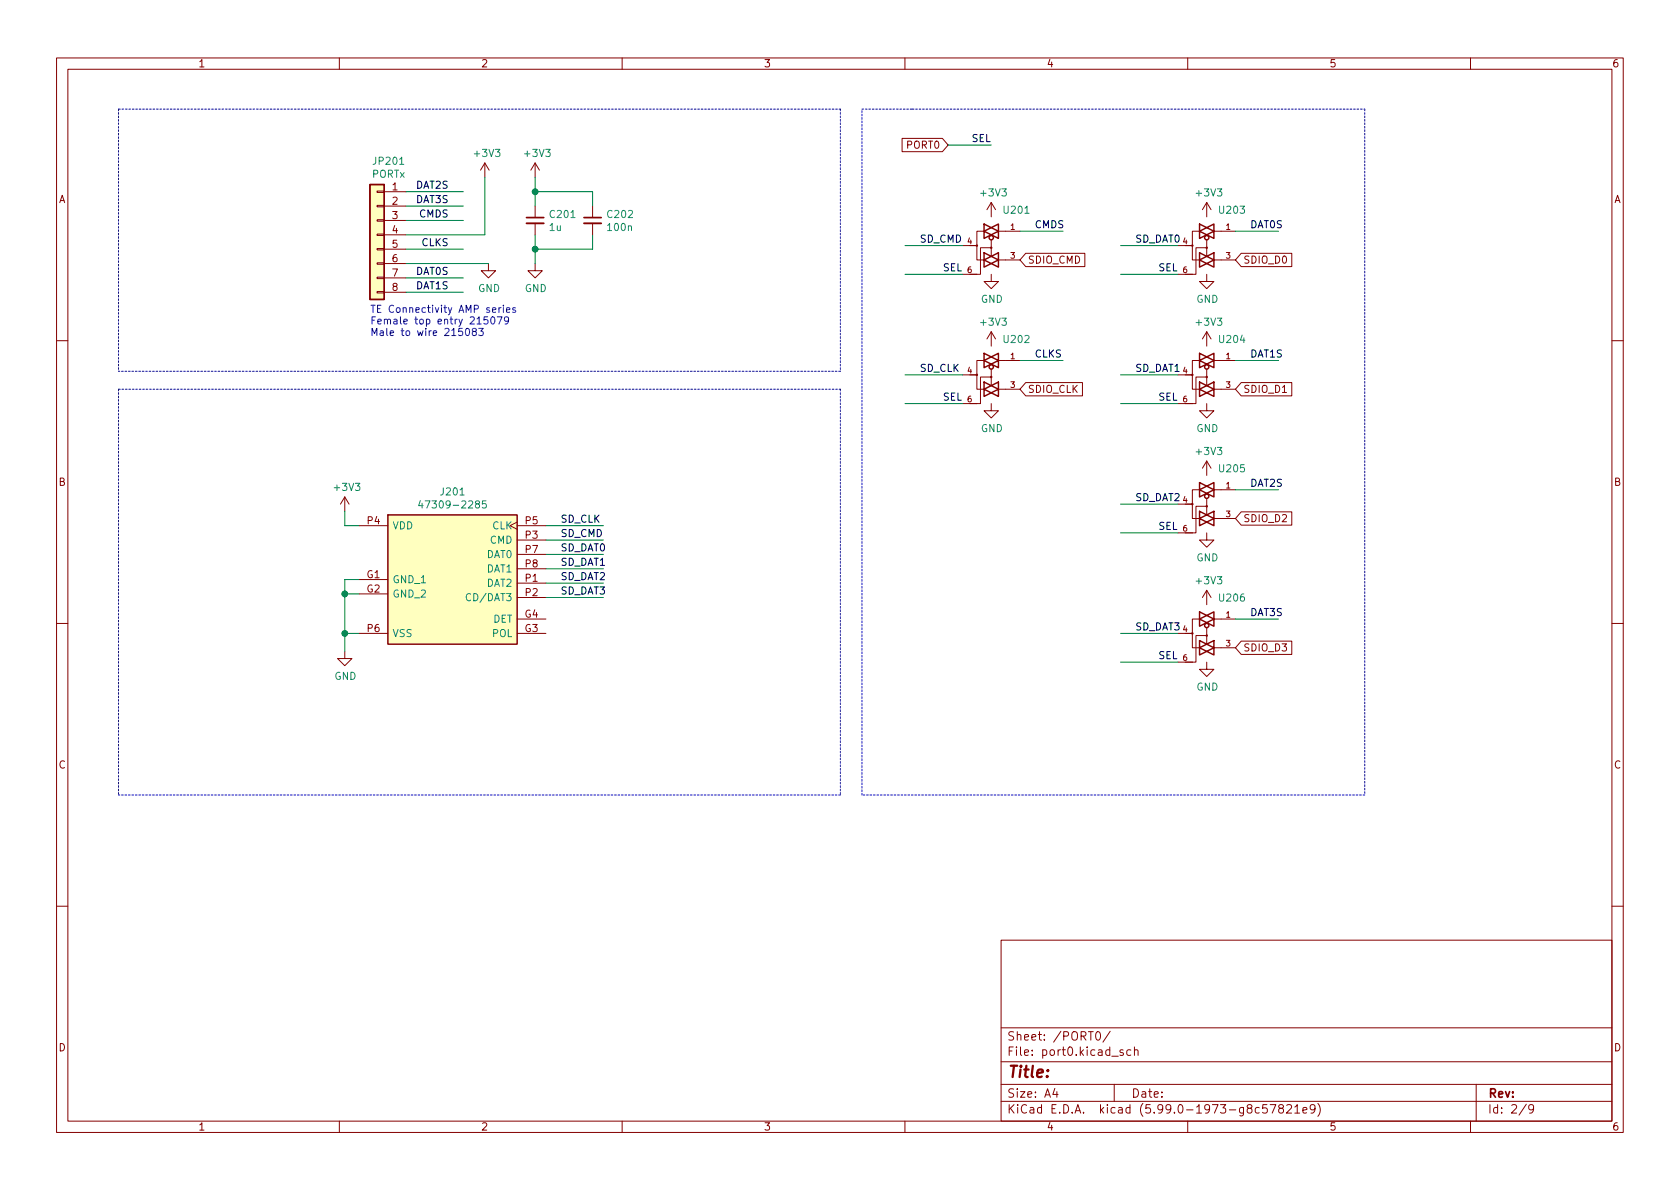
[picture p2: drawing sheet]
<svg xmlns="http://www.w3.org/2000/svg" width="297mm" height="210mm" viewBox="0 0 297 210" stroke-linecap="round" stroke-linejoin="round" font-family="sans-serif">
<g fill="none" stroke="#840000" stroke-width=".18">
<path d="M10 10.2h277v190.1h-277zM12 12.2h273v186.1h-273zM60 10.2v2M110 10.2v2M160 10.2v2M210 10.2v2M260 10.2v2M66.7 38.9h1.2v.2h-1.2zM66.7 36.3h1.2v.3h-1.2zM66.7 33.8h1.2v.2h-1.2zM67.9 33.9h3.9M67.9 36.4h3.9"/>
<path d="M67.9 39h3.9M85.7 28.8l-.7 1.3M85.7 28.8v2.6M85.7 28.8l.8 1.3M94.6 28.8l-.7 1.3M94.6 28.8v2.6M94.6 36.4v2.1M94.6 39.5v2M94.6 28.8l.8 1.3M104.8 36.4v2.1M104.8 39.5v2M159.5 24.5h7.1l1 1.1-1 1.2h-7.1z"/>
<path d="M175.3 35.8v2.5M175.3 35.8l-.8 1.3M175.3 35.8l.7 1.3M213.4 35.8v2.5M213.4 35.8l-.8 1.3M213.4 35.8l.7 1.3M66.7 46.5h1.2v.2h-1.2zM66.7 49h1.2v.3h-1.2zM66.7 51.6h1.2v.2h-1.2zM66.7 43.9h1.2v.3h-1.2zM66.7 41.4h1.2v.3h-1.2zM67.9 41.5h3.9"/>
<path d="M67.9 44.1h3.9M67.9 46.6h3.9M67.9 49.1h3.9M67.9 51.7h3.9M86.4 46.6v1.3h1.2l-1.2 1.2-1.3-1.2h1.3M94.6 46.6v1.3h1.3l-1.3 1.2-1.3-1.2h1.3M170.2 43.4h2.5M174 40.9h-1.3v5.1h1.3M175.3 42.4v2.9M175.3 43.8h-1.9v4.7h-3.2M175.3 48.5v1.3h1.2l-1.2 1.2-1.3-1.2h1.3M175.3 58.7l-.8 1.2"/>
<path d="M175.3 58.7v2.5M175.3 58.7l.7 1.2M176.5 46h3.8M176.5 40.9h3.8M181.4 44.8h10.4v2.3h-10.4l-1.1-1.1zM208.3 43.4h2.5M212.1 40.9h-1.3v5.1h1.3M213.4 42.4v2.9M213.4 43.8h-1.9v4.7h-3.2M213.4 48.5v1.3h1.2l-1.2 1.2-1.3-1.2h1.3M213.4 58.7v2.5M213.4 58.7l-.8 1.2"/>
<path d="M213.4 58.7l.7 1.2M214.6 46h3.8M214.6 40.9h3.8M219.5 44.8h8.9v2.3h-8.9l-1.1-1.1zM10 60.2h2M170.2 66.3h2.5M174 63.7h-1.3v5.1h1.3M175.3 65.3v2.9M175.3 66.7h-1.9v4.7h-3.2M175.3 71.4v1.2h1.2l-1.2 1.3-1.3-1.3h1.3M176.5 68.8h3.8M176.5 63.7h3.8"/>
<path d="M181.4 67.7h10v2.3h-10l-1.1-1.2zM208.3 66.3h2.5M212.1 63.7h-1.3v5.1h1.3M213.4 71.4v1.2h1.2l-1.2 1.3-1.3-1.3h1.3M213.4 65.3v2.9M213.4 66.7h-1.9v4.7h-3.2M214.6 68.8h3.8M214.6 63.7h3.8M219.5 67.7h8.9v2.3h-8.9l-1.1-1.2zM285 60.2h2M61 87.9l-.8 1.2M61 87.9v2.5"/>
<path d="M61 87.9l.7 1.2M63.5 93h5.1M68.6 91.1h22.8v22.8h-22.8zM91.4 92.3l-1.2 .7 1.2 .6M91.4 95.5h5.1M91.4 93h5.1M91.4 98h5.1M208.3 89.1h2.5M212.1 86.6h-1.3v5.1h1.3M213.4 94.2v1.3h1.2l-1.2 1.3-1.3-1.3h1.3M213.4 88.1v3M213.4 89.5h-1.9v4.7h-3.2"/>
<path d="M213.4 81.5v2.6M213.4 81.5l-.8 1.3M213.4 81.5l.7 1.3M214.6 91.7h3.8M214.6 86.6h3.8M219.5 90.5h8.9v2.4h-8.9l-1.1-1.2zM10 110.2h2M61 115.2v1.3h1.2l-1.2 1.2-1.3-1.2h1.3M63.5 112h5.1M63.5 102.5h5.1M63.5 105h5.1M91.4 112h5.1"/>
<path d="M91.4 109.5h5.1M91.4 103.1h5.1M91.4 105.7h5.1M91.4 100.6h5.1M208.3 112h2.5M212.1 109.5h-1.3v5h1.3M213.4 111v2.9M213.4 112.4h-1.9v4.7h-3.2M213.4 117.1v1.3h1.2l-1.2 1.2-1.3-1.2h1.3M213.4 104.4l-.8 1.3M213.4 104.4v2.5M213.4 104.4l.7 1.3"/>
<path d="M214.6 114.5h3.8M214.6 109.5h3.8M219.5 113.4h8.9v2.3h-8.9l-1.1-1.2zM285 110.2h2M10 160.2h2M177 166.3h108v32h-108zM285 160.2h2M60 198.3v2M110 198.3v2M160 198.3v2M177 194.8h108M177 191.8h108"/>
<path d="M177 187.8h108M177 181.8h108M186.5 192.5l-.4 1h1M186.9 193v1M193.9 182.6l.2-.2a.81 .81 0 0 1 .6 .7 .81 .81 0 0 1-.3 .8h-.2a.81 .81 0 0 1-.3-1.3zM196.3 182.4l-1.3 1.9M197 191.8v3M198.6 185.7l-.4-.1-.2 .2 .1 .3 .5 .1v.4h-.6M199.9 185.7l-.4-.1-.3 .3v.4l.2 .3h.5M200.6 185.8l.2-.2 .3 .1 .1 .9M200.6 185.1v1.5M210 198.3v2"/>
<path d="M222.6 195.9l-.4-.1-.3 .3v.4l.2 .3h.5M224 195.3h-.7l-.1 .7 .2-.1 .5 .1 .2 .2-.1 .5-.2 .1-.6-.1M224.6 195.3h1l-.7 1.5M226.4 196l-.3-.3v-.2l.3-.2 .4 .1 .1 .2v.2l-.7 .2-.1 .3v.2l.3 .3h.2l.3-.3v-.4l-.3-.1M227.5 195.5l.6-.2 .2 .2 .1 .3-1 1h1M228.9 195.8l.5-.5v1.5M228.9 196.8h.9M230.4 196.3l.7-.1-.1-.3-.4-.1-.2 .2v.8h.6M232.5 196l-.3 .3h-.3l-.3-.3 .2-.6 .4-.1 .2 .2a.99 .99 0 0 1-.3 1.3h-.3M233 195.1a1.72 1.72 0 0 1 0 2.3M260 198.3v2M261 191.8v6.5"/>
<path d="M269.9 195.3l-1.3 1.9M271.2 196l-.3 .3h-.3l-.3-.3 .1-.6 .5-.1 .2 .2a.99 .99 0 0 1-.4 1.3h-.3"/>
<circle cx="172.7" cy="43.4" r=".13"/>
<circle cx="175.3" cy="43.8" r=".13"/>
<circle cx="210.8" cy="43.4" r=".13"/>
<circle cx="213.4" cy="43.8" r=".13"/>
<circle cx="172.7" cy="66.3" r=".13"/>
<circle cx="175.3" cy="66.7" r=".13"/>
<circle cx="210.8" cy="66.3" r=".13"/>
<circle cx="213.4" cy="66.7" r=".13"/>
<circle cx="210.8" cy="89.1" r=".13"/>
<circle cx="213.4" cy="89.5" r=".13"/>
<circle cx="210.8" cy="112" r=".13"/>
<circle cx="213.4" cy="112.4" r=".13"/>
</g>
<g fill="none" stroke="#840000" stroke-width=".25">
<path d="M65.4 32.6h2.5v20.4h-2.5zM174 39.6l1.3 .7-1.3 .6zM212.1 39.6l1.3 .7-1.3 .6zM174 46l1.3 .6-1.3 .6zM174 44.7l1.3 .6-1.3 .7zM174 40.9l1.3 .6-1.3 .7zM175.3 46.6l1.2-.6v1.2zM175.3 45.3l1.2-.6v1.3zM175.3 41.5l1.2-.6v1.3zM175.3 40.3l1.2-.7v1.3zM212.1 46l1.3 .6-1.3 .6zM212.1 44.7l1.3 .6-1.3 .7z"/>
<path d="M212.1 40.9l1.3 .6-1.3 .7zM213.4 46.6l1.2-.6v1.2zM213.4 45.3l1.2-.6v1.3zM213.4 41.5l1.2-.6v1.3zM213.4 40.3l1.2-.7v1.3zM174 68.8l1.3 .7-1.3 .6zM174 67.6l1.3 .6-1.3 .6zM174 63.7l1.3 .7-1.3 .6zM174 62.5l1.3 .6-1.3 .6zM175.3 69.5l1.2-.7v1.3zM175.3 68.2l1.2-.6v1.2zM175.3 64.4l1.2-.7v1.3z"/>
<path d="M175.3 63.1l1.2-.6v1.2zM212.1 68.8l1.3 .7-1.3 .6zM212.1 67.6l1.3 .6-1.3 .6zM212.1 63.7l1.3 .7-1.3 .6zM212.1 62.5l1.3 .6-1.3 .6zM213.4 69.5l1.2-.7v1.3zM213.4 68.2l1.2-.6v1.2zM213.4 64.4l1.2-.7v1.3zM213.4 63.1l1.2-.6v1.2zM212.1 91.7l1.3 .6-1.3 .7zM212.1 90.4l1.3 .7-1.3 .6zM212.1 86.6l1.3 .6-1.3 .7z"/>
<path d="M212.1 85.3l1.3 .7-1.3 .6zM213.4 92.3l1.2-.6v1.3zM213.4 91.1l1.2-.7v1.3zM213.4 87.2l1.2-.6v1.3zM213.4 86l1.2-.7v1.3zM212.1 114.5l1.3 .7-1.3 .6zM212.1 113.3l1.3 .6-1.3 .6zM212.1 109.5l1.3 .6-1.3 .6zM212.1 108.2l1.3 .6-1.3 .7zM213.4 115.2l1.2-.7v1.3zM213.4 113.9l1.2-.6v1.2zM213.4 110.1l1.2-.6v1.2z"/>
<path d="M213.4 108.8l1.2-.6v1.3z"/>
<circle cx="175.3" cy="42" r=".38"/>
<circle cx="213.4" cy="42" r=".38"/>
<circle cx="175.3" cy="64.9" r=".38"/>
<circle cx="213.4" cy="64.9" r=".38"/>
<circle cx="213.4" cy="87.8" r=".38"/>
<circle cx="213.4" cy="110.6" r=".38"/>
</g>
<path d="M93.1 39.5h3M103.3 39.5h3" fill="none" stroke="#840000" stroke-width=".33"/>
<path d="M93.1 38.5h3M103.3 38.5h3" fill="none" stroke="#840000" stroke-width=".3"/>
<g fill="#ffffbf" stroke="#ffffbf" stroke-width=".18">
<path d="M65.4 32.6h2.5v20.4h-2.5z"/>
<path d="M68.6 91.1h22.8v22.8h-22.8z"/>
</g>
<path d="M74.3 88.5l-.3 .9h.8M74.6 89v.8M85.9 88.6h-.6v.6l.2-.2 .4 .1 .1 .2-.1 .4-.1 .1-.5-.1M83.2 105.1a.6 .6 0 0 0-.8 .4 .6 .6 0 0 0 .6 .7l.2-.1" fill="none" stroke="#008484" stroke-width=".18"/>
<g fill="none" stroke="#0000bf" stroke-width=".18">
<path d="M82.5 58.1h.1a.68 .68 0 0 1 .4 .6 .68 .68 0 0 1-.4 .6 .84 .84 0 0 1-.1-1.2zM83.7 58.6l-.2-.2 .1-.2 .1-.1h.4l.1 .2v.2l-.6 .2-.1 .2 .1 .3 .1 .1h.3l.2-.2v-.2l-.2-.3M84.7 58.1h.7l-.4 .5 .4 .1v.5l-.2 .1-.5-.1M86.2 56h-.6v.6l.1-.1 .5 .1 .1 .1-.1 .5-.2 .1-.4-.1M86.9 56.1l.2-.1a.68 .68 0 0 1 .4 .7 .68 .68 0 0 1-.4 .6l-.2-.1-.1-.4zM87.9 56h.9l-.6 1.3M88.2 54.4v.8M88.6 54.4l-.4 .2M89 54v.1M89 54.4v.8M89.6 54.8l.6-.1-.1-.2-.4-.1-.1 .2v.6h.5M89.9 56.6l-.2 .2h-.3l-.2-.2 .1-.5 .4-.1 .2 .1a.84 .84 0 0 1-.3 1.2h-.3"/>
<path d="M91.1 54.5l-.3-.1-.2 .2 .1 .2 .4 .1v.3h-.5"/>
</g>
<g fill="none" stroke="#0000bf" stroke-width=".18" stroke-dasharray=".3 .3">
<path d="M21 19.3h127.6M21 19.3v46.4M148.6 19.3v46.4M152.4 19.3h8.9M161.3 19.3h80M241.3 19.3v121.3M21 68.8h127.6M21 68.8v71.8M148.6 68.8v71.8M148.6 65.7h-127.6M148.6 140.6h-127.6M152.4 140.6v-121.3"/>
<path d="M241.3 140.6h-88.9"/>
</g>
<g fill="none" stroke="#008400" stroke-width=".18">
<path d="M71.8 33.9h10.1M71.8 39h10.1M71.8 36.4h10.1M85.7 31.4v10.1h-13.9M94.6 31.4v5M94.6 33.9h10.2v2.5M167.6 25.6h7.7M71.8 44.1h10.1M71.8 51.7h10.1M71.8 49.1h10.1M71.8 46.6h14.6M94.6 41.5v5.1"/>
<path d="M104.8 41.5v2.6h-10.2M160 48.5h10.2M160 43.4h10.2M180.3 40.9h7.7M198.1 48.5h10.2M198.1 43.4h10.2M218.4 40.9h7.7M160 71.4h10.2M160 66.3h10.2M180.3 63.7h7.7M198.1 71.4h10.2M198.1 66.3h10.2"/>
<path d="M218.4 63.7h7.7M61 90.4v2.6h2.5M96.5 98h10.2M96.5 95.5h10.2M96.5 93h10.2M198.1 89.1h10.2M198.1 94.2h10.2M218.4 86.6h7.7M61 112h2.5M61 105h2.5M63.5 102.5h-2.5v12.7M96.5 100.6h10.2"/>
<path d="M96.5 103.1h10.2M96.5 105.7h10.2M198.1 112h10.2M198.1 117.1h10.2M218.4 109.5h7.7"/>
</g>
<g fill="#008400" stroke="#008400" stroke-width=".18">
<circle cx="94.6" cy="33.9" r=".51"/>
<circle cx="94.6" cy="44.1" r=".51"/>
<circle cx="61" cy="112" r=".51"/>
<circle cx="61" cy="105" r=".51"/>
</g>
<text font-size="2.8" fill="#840000" x="178" y="190.6">Title:</text>
<g font-size="2.1" fill="#840000">
<text x="178" y="184">Sheet: /PORT0/</text>
<text x="178" y="186.7">File: port0.kicad_sch</text>
<text x="178" y="196.9">KiCad E.D.A. kicad (5.99.0-1973-g8c57821e9)</text>
<text x="178" y="194.1">Size: A4</text>
<text x="200" y="194.1">Date:</text>
<text x="263" y="194.1">Rev:</text>
<text x="263" y="196.9">Id: 2/9</text>
</g>
<g font-size="1.8" fill="#840000">
<text x="35" y="11.9">1</text>
<text x="85" y="11.9">2</text>
<text x="135" y="11.9">3</text>
<text x="185" y="11.9">4</text>
<text x="235" y="11.9">5</text>
<text x="285" y="11.9">6</text>
<text x="160.4" y="26.3">PORT0</text>
<text x="10.3" y="35.9">A</text>
<text x="69.4" y="33.6">1</text>
<text x="285.3" y="35.9">A</text>
<text x="69.4" y="36.2">2</text>
<text x="69.4" y="38.7">3</text>
<text x="69.4" y="41.3">4</text>
<text x="69.4" y="43.8">5</text>
<text x="69.4" y="46.3">6</text>
<text x="181.7" y="46.6">SDIO_CMD</text>
<text x="219.8" y="46.6">SDIO_D0</text>
<text x="69.4" y="48.9">7</text>
<text x="69.4" y="51.4">8</text>
<text x="181.7" y="69.5">SDIO_CLK</text>
<text x="219.8" y="69.5">SDIO_D1</text>
<text x="10.3" y="85.9">B</text>
<text x="285.3" y="85.9">B</text>
<text x="65" y="92.7">P4</text>
<text x="92.9" y="95.2">P3</text>
<text x="92.9" y="92.7">P5</text>
<text x="219.8" y="92.3">SDIO_D2</text>
<text x="92.9" y="97.8">P7</text>
<text x="92.9" y="100.3">P8</text>
<text x="64.9" y="102.2">G1</text>
<text x="64.9" y="104.8">G2</text>
<text x="92.9" y="102.9">P1</text>
<text x="92.9" y="105.4">P2</text>
<text x="65" y="111.8">P6</text>
<text x="92.8" y="111.8">G3</text>
<text x="92.8" y="109.2">G4</text>
<text x="219.8" y="115.2">SDIO_D3</text>
<text x="10.3" y="135.9">C</text>
<text x="285.3" y="135.9">C</text>
<text x="10.3" y="185.9">D</text>
<text x="285.3" y="185.9">D</text>
<text x="35" y="199.9">1</text>
<text x="85" y="199.9">2</text>
<text x="135" y="199.9">3</text>
<text x="185" y="199.9">4</text>
<text x="235" y="199.9">5</text>
<text x="285" y="199.9">6</text>
</g>
<g font-size="1.8" fill="#008484">
<text x="66.2" y="29.1">JP201</text>
<text x="84" y="27.7">+3V3</text>
<text x="92.9" y="27.7">+3V3</text>
<text x="65.8" y="31.4">PORTx</text>
<text x="173.5" y="34.7">+3V3</text>
<text x="211.6" y="34.7">+3V3</text>
<text x="97.2" y="40.8">1u</text>
<text x="97.4" y="38.5">C201</text>
<text x="107.5" y="38.5">C202</text>
<text x="107.6" y="40.8">100n</text>
<text x="177.6" y="37.8">U201</text>
<text x="215.7" y="37.8">U203</text>
<text x="84.5" y="51.6">GND</text>
<text x="92.8" y="51.6">GND</text>
<text x="173.4" y="53.5">GND</text>
<text x="211.5" y="53.5">GND</text>
<text x="173.5" y="57.6">+3V3</text>
<text x="211.6" y="57.6">+3V3</text>
<text x="177.6" y="60.6">U202</text>
<text x="215.7" y="60.6">U204</text>
<text x="173.4" y="76.4">GND</text>
<text x="211.5" y="76.4">GND</text>
<text x="211.6" y="80.4">+3V3</text>
<text x="215.7" y="83.5">U205</text>
<text x="59.2" y="86.8">+3V3</text>
<text x="75.3" y="89.9">47309-2285</text>
<text x="78" y="87.6">J201</text>
<text x="69.3" y="93.6">VDD</text>
<text x="87" y="93.6">CLK</text>
<text x="86.1" y="98.7">DAT0</text>
<text x="86.1" y="101.2">DAT1</text>
<text x="86.7" y="96.1">CMD</text>
<text x="211.5" y="99.3">GND</text>
<text x="69.3" y="103.1">GND_1</text>
<text x="69.3" y="105.7">GND_2</text>
<text x="83" y="106.3">CD/DAT3</text>
<text x="86.1" y="103.8">DAT2</text>
<text x="211.6" y="103.3">+3V3</text>
<text x="215.7" y="106.4">U206</text>
<text x="69.3" y="112.6">VSS</text>
<text x="87" y="112.6">POL</text>
<text x="87.1" y="110.1">DET</text>
<text x="59.1" y="120.2">GND</text>
<text x="211.5" y="122.1">GND</text>
</g>
<g font-size="1.8">
<text x="171.8" y="25.1">SEL</text>
<text x="73.6" y="33.4">DAT2S</text>
<text x="73.6" y="35.9">DAT3S</text>
<text x="74.2" y="38.4">CMDS</text>
<text x="182.9" y="40.3">CMDS</text>
<text x="221" y="40.3">DAT0S</text>
<text x="74.6" y="43.5">CLKS</text>
<text x="162.6" y="42.9">SD_CMD</text>
<text x="166.7" y="48">SEL</text>
<text x="200.7" y="42.9">SD_DAT0</text>
<text x="204.8" y="48">SEL</text>
<text x="73.6" y="51.1">DAT1S</text>
<text x="73.6" y="48.6">DAT0S</text>
<text x="162.6" y="65.7">SD_CLK</text>
<text x="182.9" y="63.2">CLKS</text>
<text x="200.7" y="65.7">SD_DAT1</text>
<text x="221" y="63.2">DAT1S</text>
<text x="166.7" y="70.8">SEL</text>
<text x="204.8" y="70.8">SEL</text>
<text x="200.7" y="88.6">SD_DAT2</text>
<text x="221" y="86.1">DAT2S</text>
<text x="99.1" y="95">SD_CMD</text>
<text x="99.1" y="92.4">SD_CLK</text>
<text x="204.8" y="93.7">SEL</text>
<text x="99.1" y="97.5">SD_DAT0</text>
<text x="99.1" y="100">SD_DAT1</text>
<text x="99.1" y="105.1">SD_DAT3</text>
<text x="99.1" y="102.6">SD_DAT2</text>
<text x="200.7" y="111.5">SD_DAT3</text>
<text x="221" y="108.9">DAT3S</text>
<text x="204.8" y="116.5">SEL</text>
</g>
<g font-size="1.8" fill="#0000bf">
<text x="65.4" y="55.3">TE Connectivity AMP series</text>
<text x="65.4" y="57.4">Female top entry 215079</text>
<text x="65.4" y="59.4">Male to wire 215083</text>
</g>
<g font-size="1.4" fill="#840000">
<text x="178.7" y="40.6">1</text>
<text x="216.8" y="40.6">1</text>
<text x="171.1" y="43.2">4</text>
<text x="178.7" y="45.7">3</text>
<text x="209.2" y="43.2">4</text>
<text x="216.8" y="45.7">3</text>
<text x="171.1" y="48.3">6</text>
<text x="209.2" y="48.3">6</text>
<text x="178.7" y="63.5">1</text>
<text x="216.8" y="63.5">1</text>
<text x="171.1" y="66">4</text>
<text x="171.1" y="71.1">6</text>
<text x="178.7" y="68.6">3</text>
<text x="209.2" y="66">4</text>
<text x="209.2" y="71.1">6</text>
<text x="216.8" y="68.6">3</text>
<text x="209.2" y="88.9">4</text>
<text x="216.8" y="86.4">1</text>
<text x="209.2" y="94">6</text>
<text x="216.8" y="91.4">3</text>
<text x="209.2" y="111.8">4</text>
<text x="216.8" y="109.2">1</text>
<text x="209.2" y="116.8">6</text>
<text x="216.8" y="114.3">3</text>
</g>
</svg>
